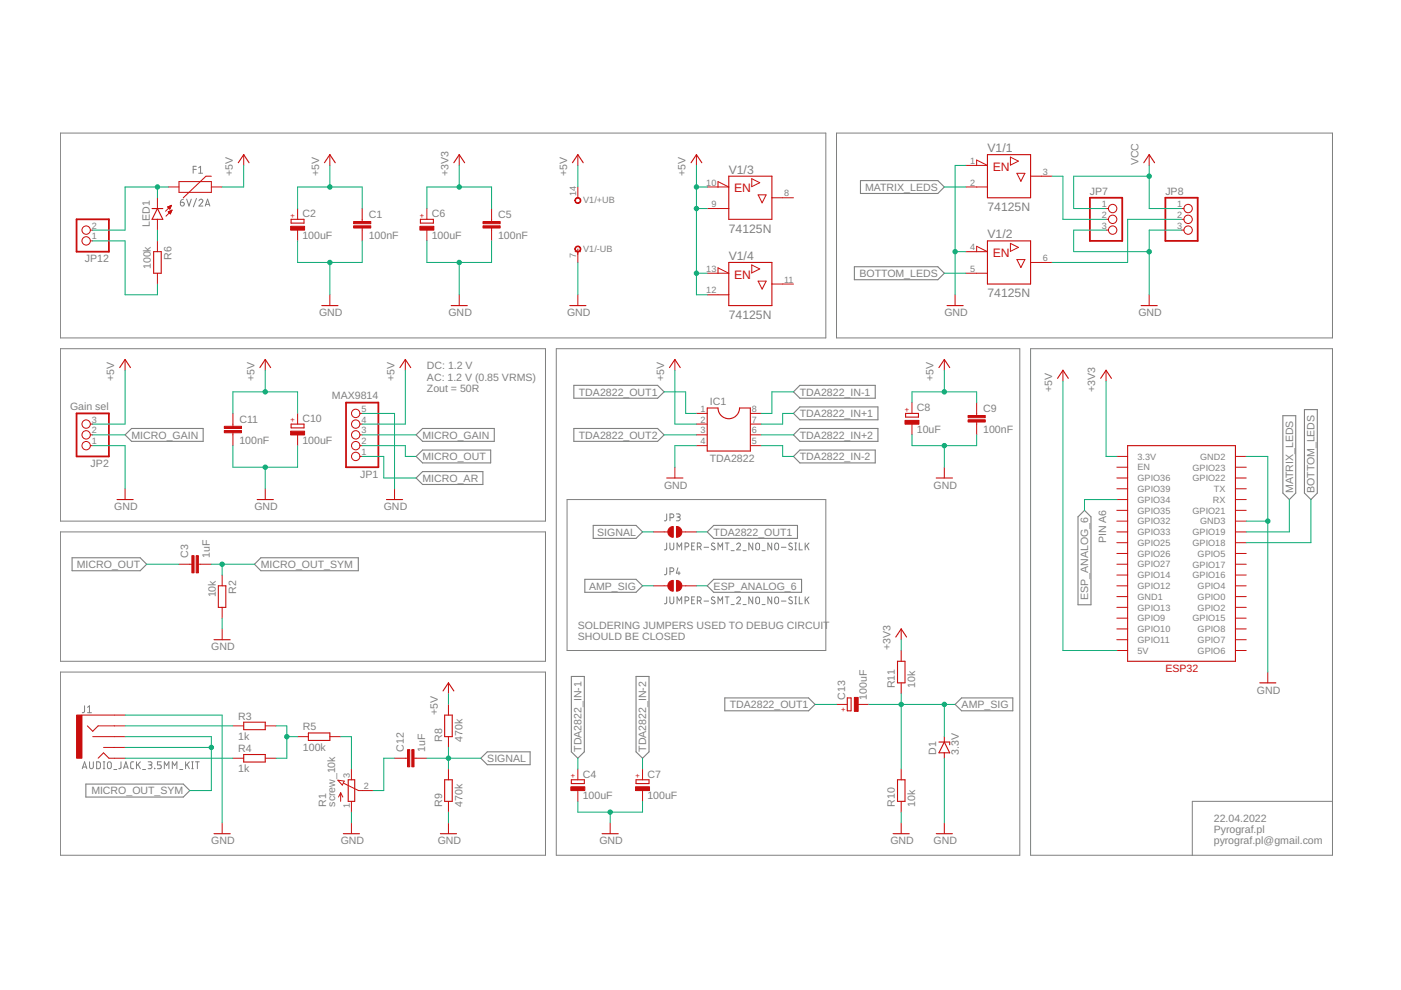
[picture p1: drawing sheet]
<svg xmlns="http://www.w3.org/2000/svg" width="297mm" height="210mm" viewBox="0 0 297 210" stroke-linecap="round" stroke-linejoin="round" font-family="sans-serif">
<g fill="none" stroke="#808080" stroke-width=".21">
<path d="M12.8 28.2h162.3v43.4h-162.3zM41 35.9h.6M41.6 35.3h-.6v1.4M42.1 35.6l.4-.3v1.4M42.1 36.7h.8M177.4 28.2h105.1v43.4h-105.1zM38.2 42.9h.5a.41 .41 0 0 1 .4 .4 .41 .41 0 0 1-.5 .4 .41 .41 0 0 1-.4-.4zM38.9 42.2l-.4 .2-.3 .5M39.6 42.2l.5 1.5 .5-1.5M41.7 42.1l-.7 1.8M42.2 42.6a.4 .4 0 0 1 .5-.3 .4 .4 0 0 1 .2 .6l-.7 .8h.8M43.5 43.7l.5-1.5 .5 1.5"/>
<path d="M43.6 43.3h.8M12.8 73.9h102.9v36.6h-102.9zM117.9 73.9h98.3v107.4h-98.3zM218.5 73.9h64v107.4h-64zM12.8 112.8h102.9v27.4h-102.9zM120.2 105.9h54.9v32h-54.9zM141.4 115.1l-.1 1.3-.4 .2M141.4 109l-.1 1.2-.4 .2M142 115.1v1.1a.41 .41 0 0 0 .4 .4 .41 .41 0 0 0 .5-.4v-1.1M142 109.8h.5a.4 .4 0 0 0 .4-.4 .4 .4 0 0 0-.4-.4h-.5v1.4M143.4 109h.6l.2 .2-.2 .4h-.4M143.6 116.6v-1.5l.4 .9 .5-.9v1.5"/>
<path d="M143.8 109.6a.4 .4 0 0 1 .4 .4 .4 .4 0 0 1-.4 .4h-.4M145.2 116h.4a.41 .41 0 0 0 .5-.5 .41 .41 0 0 0-.5-.4h-.4v1.5M146.6 115.8h.5M147.3 115.1h-.7v1.5h.7M147.8 116h.5a.41 .41 0 0 0 .4-.5 .41 .41 0 0 0-.4-.4h-.5v1.5M148.3 116l.4 .6M149.3 116h.9M151.5 115.3a.37 .37 0 0 0-.5-.1 .37 .37 0 0 0-.1 .5l.6 .4a.4 .4 0 0 1-.1 .5 .4 .4 0 0 1-.6-.2M152.2 116.6v-1.5l.5 .9 .5-.9v1.5M153.8 115.1h.8M154.2 115.1v1.5M155 116.8h.7"/>
<path d="M156.2 115.5a.4 .4 0 0 1 .6-.3 .4 .4 0 0 1 .1 .6l-.7 .8h.8M157.5 116.8h.7M159.6 115.1v1.5l-.8-1.5v1.5M160.3 115.3l.3-.2 .3 .2 .1 .9a.4 .4 0 0 1-.4 .4 .4 .4 0 0 1-.4-.4zM161.6 116.8h.6M163.6 115.1v1.5l-.8-1.5v1.5M164.4 115.3l.3-.2 .3 .2 .1 .9a.41 .41 0 0 1-.4 .4 .41 .41 0 0 1-.4-.4zM165.7 116h.9M167.9 115.3a.37 .37 0 0 0-.5-.1 .37 .37 0 0 0-.1 .5l.6 .3a.34 .34 0 0 1 .1 .5 .34 .34 0 0 1-.5 .1l-.3-.2M168.5 116.6h.4M168.5 115.1h.4M168.7 115.1v1.5"/>
<path d="M169.5 115.1v1.5h.6M170.7 115.1v1.5M171 115.7l.5 .9M171.5 115.1l-.8 .9M141.4 126.6l-.1 1.2-.4 .2M141.4 120.4l-.1 1.2-.4 .3M142 126.6v1a.41 .41 0 0 0 .4 .4 .41 .41 0 0 0 .5-.4v-1M142 121.2h.5a.4 .4 0 0 0 .4-.4 .4 .4 0 0 0-.4-.4h-.5v1.5M143.6 128v-1.4l.4 .8 .5-.8v1.4M143.7 120.4l-.3 1.1h.8M144 121.2v.7M145.2 127.4h.4a.41 .41 0 0 0 .5-.4 .41 .41 0 0 0-.5-.4h-.4v1.4"/>
<path d="M146.6 127.2h.5M147.3 126.6h-.7v1.4h.7M147.8 127.4h.5a.41 .41 0 0 0 .4-.4 .41 .41 0 0 0-.4-.4h-.5v1.4M148.3 127.4l.4 .6M149.3 127.4h.9M151.5 126.7l-.1-.1a.34 .34 0 0 0-.5 .1 .34 .34 0 0 0 .1 .5l.4 .2a.34 .34 0 0 1 .2 .5 .34 .34 0 0 1-.5 .1l-.3-.2M152.2 128v-1.4l.5 .8 .5-.8v1.4M153.8 126.6h.8M154.2 126.6v1.4M155 128.2h.7M156.2 126.9a.41 .41 0 0 1 .6-.3 .41 .41 0 0 1 .1 .6l-.7 .8h.8M157.5 128.2h.7"/>
<path d="M159.6 126.6v1.4l-.8-1.4v1.4M160.3 126.7l.3-.1 .3 .1 .1 .9a.4 .4 0 0 1-.4 .4 .4 .4 0 0 1-.4-.4zM161.6 128.2h.6M163.6 126.6v1.4l-.8-1.4v1.4M164.4 126.7l.3-.1 .3 .1 .1 .9a.41 .41 0 0 1-.4 .4 .41 .41 0 0 1-.4-.4zM165.7 127.4h.9M167.9 126.7l-.1-.1a.34 .34 0 0 0-.5 .1 .34 .34 0 0 0 .1 .5l.5 .2a.35 .35 0 0 1 .1 .5 .35 .35 0 0 1-.5 .1l-.3-.2M168.5 128h.4M168.5 126.6h.4M168.7 126.6v1.4M169.5 126.6v1.4h.6M170.7 126.6v1.4"/>
<path d="M171 127.1l.5 .9M171.5 126.6l-.8 .8M12.8 142.5h102.9v38.8h-102.9zM17.9 149.6v1.3l-.5 .2M18.6 150l.4-.4v1.5M18.6 151.1h.8M17.4 163l.5-1.5 .5 1.5M17.6 162.6h.7M19 161.5v1.1a.4 .4 0 0 0 .4 .4 .4 .4 0 0 0 .4-.4v-1.1M20.5 161.5h.5l.3 .3v.9l-.3 .3h-.5zM21.9 161.5h.3M21.9 163h.3"/>
<path d="M22.1 161.5v1.5M22.9 161.6l.3-.1 .3 .1 .1 1a.41 .41 0 0 1-.4 .4 .41 .41 0 0 1-.4-.4zM24.1 163.2h.7M25.7 161.5l-.1 1.3-.4 .2M26.2 163l.5-1.5 .5 1.5M26.3 162.6h.8M28.3 161.5h-.4l-.2 .3v1l.2 .2h.4M28.9 161.5v1.5M29.3 162.1l.5 .9M29.8 161.5l-.9 .9M30.2 163.2h.7M31.4 161.5h.6l.2 .3-.2 .3-.4 .1"/>
<path d="M31.8 162.2a.4 .4 0 0 1 .4 .4 .4 .4 0 0 1-.4 .4h-.4M32.7 162.9l.1 .1zM34.2 161.5h-.8v.7h.5a.41 .41 0 0 1 .3 .4 .41 .41 0 0 1-.3 .4h-.5M34.8 163v-1.5l.5 .8 .5-.8v1.5M36.5 163v-1.5l.5 .8 .5-.8v1.5M38.1 163.2h.7M39.3 161.5v1.5M39.7 162.1l.5 .9M40.2 161.5l-.9 .9M40.6 161.5h.4M40.6 163h.4M40.8 161.5v1.5"/>
<path d="M41.4 161.5h.8M41.8 161.5v1.5M282.5 169.9h-29.7v11.4"/>
</g>
<g fill="none" stroke="#808080" stroke-width=".23">
<path d="M182.4 38.3h16.4l1.4 1.3-1.4 1.4h-16.4zM181.1 56.6h17.7l1.4 1.3-1.4 1.4h-17.7zM26.5 92.2l1.4-1.4h15.2v2.8h-15.2zM88.2 92.2l1.4-1.4h15.2v2.8h-15.2zM88.2 96.8l1.4-1.4h14.4v2.7h-14.4zM121.7 90.8h17.7l1.4 1.4-1.4 1.4h-17.7zM121.7 81.7h17.7l1.4 1.4-1.4 1.3h-17.7zM168.2 96.8l1.4-1.4h16v2.7h-16zM169.6 90.8h16.5v2.8h-16.5l-1.4-1.4zM169.6 81.7h16v2.7h-16l-1.4-1.3zM169.6 86.3h16.5v2.7h-16.5l-1.4-1.3zM272 88.1h2.7v16.4l-1.3 1.4-1.4-1.4z"/>
<path d="M276.6 86.8h2.7v17.7l-1.4 1.4-1.3-1.4zM15.3 118.3h14.4l1.4 1.3-1.4 1.4h-14.4zM55.3 118.3h20.7v2.7h-20.7l-1.3-1.4zM88.2 101.3l1.4-1.3h12.8v2.7h-12.8zM125.8 111.4h9.1l1.3 1.4-1.3 1.4h-9.1zM149.9 112.8l1.4-1.4h17.8v2.8h-17.8zM229.9 108.2l1.4 1.4v18.6h-2.7v-18.6zM124 122.8h10.9l1.3 1.4-1.3 1.4h-10.9zM149.9 124.2l1.4-1.4h18.6v2.8h-18.6zM121.1 143.4h2.8v16l-1.4 1.4-1.4-1.4zM134.9 143.4h2.7v16l-1.4 1.4-1.3-1.4zM153.7 148h17.7l1.4 1.4-1.4 1.3h-17.7z"/>
<path d="M202.5 149.4l1.4-1.4h10.8v2.7h-10.8zM18.2 166.2h20.7l1.3 1.4-1.3 1.4h-20.7zM101.9 160.8l1.4-1.4h9.1v2.7h-9.1z"/>
</g>
<g fill="none" stroke="#c90d0c" stroke-width=".21">
<path d="M35.7 39.6h2.3M38 38.5h6.8v2.3h-6.8zM44.8 37.4h-1.1l-4.8 4.5M44.8 39.6h2.3M51.7 32.8v2.3M69.9 32.8v2.3M97.4 32.8v2.3M122.5 32.8v2.3M122.5 39.6v2.3M147.7 32.8v2.3M149.9 39.6h4.6l-2.3-1.1v1.1M159.4 37.9l1.7 .8-1.7 .9z"/>
<path d="M204.8 35.1h4.6l-2.3-1.2v1.2M204.8 39.6h4.6M214.2 33.3l1.7 .9-1.7 .8zM215.6 36.7h1.7l-.8 1.7zM218.5 37.4h4.6M243.6 32.8v2.3M19.2 48.8h.5M19.2 51.1h.5M33.4 41.9v2.3M33.4 46.5v2.3M33.4 51.1v2.3M33.4 57.9v2.3"/>
<path d="M35.5 43.9l.8-.4-.3 .8zM35.6 43.9h.6M35.7 44.9l.8-.3-.4 .8zM35.7 43.8h.5M35.7 44h.4M35.7 45h.6M35.7 44.9h.6M35.8 44.1h.3M35.8 45.1h.4M35.9 44.2h.1M35.9 43.7h.4M35.9 45.2h.3"/>
<path d="M36 44.8h.4M36 45.3h.2M36.2 43.6h.1M36.2 44.7h.2M36.3 43.5l-1.2 1.3M36.5 44.6l-1.3 1.2M63.1 44.2v2.3M63.1 48.8v2.3M76.8 44.2v2.8M76.8 48.3v2.8M90.5 44.2v2.3M90.5 48.8v2.3"/>
<path d="M104.2 44.2v2.8M104.2 48.3v2.8M121.9 53.4h1.2M122.5 52.8v2.8M149.9 57.9h4.6l-2.3-1.1v1.1M149.9 44.2h4.6M159.4 56.2l1.7 .8-1.7 .9zM160.7 41.3h1.7l-.8 1.7zM160.7 59.6h1.7l-.8 1.7zM163.7 41.9h4.5M204.8 53.4h4.6l-2.3-1.2v1.2M204.8 57.9h4.6"/>
<path d="M214.2 51.6l1.7 .9-1.7 .8zM215.6 55h1.7l-.8 1.7zM218.5 55.6h4.6M234.5 44.2h.5M234.5 46.5h.5M234.5 48.8h.5M250.5 44.2h.5M250.5 46.5h.5M250.5 48.8h.5M26.5 76.2v2.3M56.2 76.2v2.3M69.9 62.5v2.3"/>
<path d="M85.9 76.2v2.3M97.4 62.5v2.3M122.5 62.5v2.3M143.1 76.2v2.3M149.9 62.5h4.6M163.7 60.2h4.5M200.2 76.2v2.3M202.5 62.5v2.3M225.4 78.5v2.3M234.5 78.5v2.3M243.6 62.5v2.3M19.2 94.5h.5"/>
<path d="M19.2 92.2h.5M19.2 89.9h.5M49.4 87.7v2.7M49.4 91.8v2.7M63.1 87.7v2.2M63.1 92.2v2.3M76.3 96.8h.5M76.3 94.5h.5M76.3 92.2h.5M76.3 89.9h.5M76.3 87.7h.5M143.1 99.1v2.2"/>
<path d="M147.7 94.5h2.2M147.7 92.2h2.2M147.7 89.9h2.2M147.7 87.7h2.2M159.1 94.5h2.3M159.1 92.2h2.3M159.1 89.9h2.3M159.1 87.7h2.3M193.4 85.4v2.3M193.4 89.9v2.3M200.2 99.1v2.2M207.1 85.4v2.7"/>
<path d="M207.1 89.5v2.7M236.8 99.1h2.3M236.8 96.8h2.3M261.9 99.1h2.3M261.9 96.8h2.3M26.5 103.6v2.3M38 119.6h2.7M42.1 119.6h2.7M56.2 103.6v2.3M83.7 103.6v2.3M138.5 112.8h3.1M144.6 112.8h3.1"/>
<path d="M236.8 119.6h2.3M236.8 117.3h2.3M236.8 115.1h2.3M236.8 112.8h2.3M236.8 110.5h2.3M236.8 108.2h2.3M236.8 105.9h2.3M236.8 103.6h2.3M236.8 101.3h2.3M261.9 119.6h2.3M261.9 117.3h2.3M261.9 115.1h2.3"/>
<path d="M261.9 112.8h2.3M261.9 110.5h2.3M261.9 108.2h2.3M261.9 105.9h2.3M261.9 103.6h2.3M261.9 101.3h2.3M47.1 121.9v2.3M47.1 128.8v2.3M47.1 133.3v2.3M138.5 124.2h3.1M144.6 124.2h3.1M191.1 133.3v2.3"/>
<path d="M191.1 137.9v2.3M236.8 137.9h2.3M236.8 135.6h2.3M236.8 133.3h2.3M236.8 131.1h2.3M236.8 128.8h2.3M236.8 126.5h2.3M236.8 124.2h2.3M236.8 121.9h2.3M261.9 137.9h2.3M261.9 135.6h2.3M261.9 133.3h2.3"/>
<path d="M261.9 131.1h2.3M261.9 128.8h2.3M261.9 126.5h2.3M261.9 124.2h2.3M261.9 121.9h2.3M17.4 151.6h9.1M18.5 153.9l1.2 1.1 1.1-1.1h5.7M19.7 156.2h6.8M21.9 158.5h4.6M49.4 153.9h2.3M56.2 153.9h2.3M63.1 156.2h2.3"/>
<path d="M69.9 156.2h2.3M95.1 144.8v2.3M95.1 149.4v2.2M95.1 156.2v2.3M177.4 149.4h2.2M181.9 149.4h2.3M191.1 144.8v2.3M268.8 142.5v2.3M20.8 160.8l1.1-1.2 1.2 1.2h3.4M47.1 174.5v2.3M49.4 160.8h2.3M56.2 160.8h2.3"/>
<path d="M71.6 165.4l1.4 .2-.4 .9zM72.2 168.1v1.8M72.2 168.1l-.4 .9M72.2 168.1l.5 .9M72.8 166.1l3.2 1.5h3.1M74.5 163v2.3M74.5 169.9v2.3M74.5 174.5v2.3M83.7 160.8h2.7M87.8 160.8h2.7M95.1 163v2.3M95.1 169.9v2.3"/>
<path d="M95.1 174.5v2.3M122.5 163v2.3M122.5 167.6v2.3M129.4 174.5v2.3M136.2 163v2.3M136.2 167.6v2.3M191.1 163v2.3M191.1 169.9v2.3M191.1 174.5v2.3M200.2 174.5v2.3"/>
<circle cx="18.3" cy="48.8" r=".89"/>
<circle cx="18.3" cy="51.1" r=".89"/>
<circle cx="235.9" cy="44.2" r=".89"/>
<circle cx="235.9" cy="46.5" r=".89"/>
<circle cx="235.9" cy="48.8" r=".89"/>
<circle cx="251.9" cy="48.8" r=".89"/>
<circle cx="251.9" cy="44.2" r=".89"/>
<circle cx="251.9" cy="46.5" r=".89"/>
<circle cx="18.3" cy="89.9" r=".89"/>
<circle cx="18.3" cy="94.5" r=".89"/>
<circle cx="18.3" cy="92.2" r=".89"/>
<circle cx="75.4" cy="96.8" r=".89"/>
<circle cx="75.4" cy="92.2" r=".89"/>
<circle cx="75.4" cy="94.5" r=".89"/>
<circle cx="75.4" cy="87.7" r=".89"/>
<circle cx="75.4" cy="89.9" r=".89"/>
</g>
<g fill="none" stroke="#c90d0c" stroke-width=".23">
<path d="M50.5 34.5l1.2-1.7 1.1 1.7M68.8 34.5l1.1-1.7 1.2 1.7M96.2 34.5l1.2-1.7 1.1 1.7M121.4 34.5l1.1-1.7 1.2 1.7M146.5 34.5l1.2-1.7 1.1 1.7M154.5 37.4h9.2v9.1h-9.2zM209.4 32.8h9.1v9.1h-9.1zM242.5 34.5l1.1-1.7 1.2 1.7M32.2 44.2h2.3M32.6 53.4h1.6v4.5h-1.6zM33.4 44.2l1.1 2.3h-2.3zM61.7 46.5h2.8v.8h-2.8z"/>
<path d="M89.1 46.5h2.8v.8h-2.8zM154.5 55.6h9.2v9.2h-9.2zM209.4 51.1h9.1v9.1h-9.1zM25.4 77.9l1.1-1.7 1.2 1.7M55.1 77.9l1.1-1.7 1.2 1.7M68.2 64.8h3.4M84.8 77.9l1.1-1.7 1.2 1.7M95.7 64.8h3.4M120.8 64.8h3.4M141.9 77.9l1.2-1.7 1.1 1.7M199.1 77.9l1.1-1.7 1.2 1.7M200.8 64.8h3.4"/>
<path d="M241.9 64.8h3.5M61.7 89.9h2.8v.8h-2.8zM149.9 86.5h2.3a2.29 2.29 0 0 0 2.3 2.3 2.29 2.29 0 0 0 2.3-2.3h2.3v9.1h-9.2zM192 87.7h2.7v.7h-2.7zM224.2 80.2l1.2-1.7 1.1 1.7M233.4 80.2l1.1-1.7 1.1 1.7M239.1 94.5h22.8v45.7h-22.8zM24.8 105.9h3.4M54.5 105.9h3.5M81.9 105.9h3.5M141.4 101.3h3.4M198.5 101.3h3.4"/>
<path d="M45.4 135.6h3.4M46.3 124.2h1.6v4.6h-1.6zM189.9 135.1l1.2-1.8 1.1 1.8M51.7 153.1h4.5v1.6h-4.5zM51.7 160h4.5v1.6h-4.5zM65.4 155.4h4.5v1.6h-4.5zM93.9 146.5l1.2-1.7 1.1 1.7M94.3 151.6h1.6v4.6h-1.6zM179.6 148h.8v2.7h-.8zM190.3 140.2h1.6v4.6h-1.6zM199.1 157.3h2.3v.6M200.2 157.3l1.2 2.3h-2.3z"/>
<path d="M200.2 156.2v1.1M200.2 159.6v1.2M267.1 144.8h3.4M45.4 176.8h3.4M72.8 176.8h3.4M73.8 165.3h1.4v4.6h-1.4zM93.4 176.8h3.4M94.3 165.3h1.6v4.6h-1.6zM121.1 165.3h2.8v.8h-2.8zM127.7 176.8h3.4M134.9 165.3h2.7v.8h-2.7zM189.4 176.8h3.4"/>
<path d="M190.3 165.3h1.6v4.6h-1.6zM198.5 176.8h3.4"/>
</g>
<g fill="#c90d0c" stroke="#c90d0c" stroke-width=".21">
<path d="M75 47.9h3.6v.4h-3.6z"/>
<path d="M75 47h3.6v.4h-3.6z"/>
<path d="M61.6 48h3v.8h-3z"/>
<path d="M41.6 117.8h.5v3.7h-.5z"/>
<path d="M40.7 117.8h.4v3.7h-.4z"/>
<path d="M102.4 47.9h3.6v.4h-3.6z"/>
<path d="M102.4 47h3.6v.4h-3.6z"/>
<path d="M89 48h3v.8h-3z"/>
<path d="M16.2 151.6h1.2v9.2h-1.2z"/>
<path d="M121 166.8h3v.8h-3z"/>
<path d="M134.7 166.8h3v.8h-3z"/>
<path d="M191.9 89.1h2.9v.8h-2.9z"/>
<path d="M205.3 89h3.6v.5h-3.6z"/>
<path d="M205.3 88.1h3.6v.5h-3.6z"/>
<path d="M61.6 91.4h3v.8h-3z"/>
<path d="M47.6 91.3h3.6v.5h-3.6z"/>
<path d="M47.6 90.4h3.6v.4h-3.6z"/>
<path d="M87.3 158.9h.5v3.7h-.5z"/>
<path d="M86.4 158.9h.5v3.7h-.5z"/>
<path d="M181.1 147.9h.8v2.9h-.8z"/>
</g>
<g fill="#c90d0c" stroke="#c90d0c" stroke-width=".21">
<path d="M122 42.1a.64 .64 0 0 1 1.1 .1 .64 .64 0 0 1-.4 .9 .64 .64 0 0 1-.8-.6h.1a.5 .5 0 0 1 .7-.5 .5 .5 0 0 1 .2 .8 .5 .5 0 0 1-.9-.1l-.1-.2z" fill-rule="evenodd"/>
<path d="M122 52.4a.64 .64 0 0 1 1.1 .1 .64 .64 0 0 1-.4 .9 .64 .64 0 0 1-.8-.6h.1a.5 .5 0 0 1 .7-.5 .5 .5 0 0 1 .2 .8 .5 .5 0 0 1-.9-.1l-.1-.2z" fill-rule="evenodd"/>
<path d="M143.4 111.6a1.14 1.14 0 0 1 1.2 1.2 1.14 1.14 0 0 1-1.2 1.1z" fill-rule="evenodd"/>
<path d="M141.9 112l.4-.3 .4-.1v2.3a1.14 1.14 0 0 1-1-.6 1.14 1.14 0 0 1 .2-1.3z" fill-rule="evenodd"/>
<path d="M143.4 123.1a1.14 1.14 0 0 1 1.2 1.1 1.14 1.14 0 0 1-1.2 1.1z" fill-rule="evenodd"/>
<path d="M141.9 123.4l.4-.3h.4v2.2a1.14 1.14 0 0 1-1-.6 1.14 1.14 0 0 1 .2-1.3z" fill-rule="evenodd"/>
</g>
<path d="M16.2 46.5h6.9v6.9h-6.9zM231.1 41.9h6.8v9.2h-6.8zM247.1 41.9h6.8v9.2h-6.8zM16.2 87.7h6.9v9.1h-6.9zM73.4 85.4h6.8v13.7h-6.8z" fill="none" stroke="#c90d0c" stroke-width=".38"/>
<g fill="none" stroke="#0dab76" stroke-width=".21">
<path d="M33.4 39.6v2.3M35.7 39.6h-9.2v9.2h-6.8M51.7 35.1v4.5h-4.6M69.9 35.1v4.5M97.4 35.1v4.5M122.5 35.1v4.5M147.7 39.6h2.2M147.7 35.1v27.4h2.2M200.2 39.6h4.6M204.8 35.1h-2.3v27.4M223.1 37.4h2.3v9.1h9.1M243.6 37.4h-16v6.8h6.9"/>
<path d="M243.6 35.1v9.1h6.9M19.7 51.1h6.8v11.4h6.9v-2.3M33.4 48.8v2.3M63.1 44.2v-4.6h13.7v4.6M63.1 51.1v4.5h13.7v-4.5M69.9 55.6v6.9M90.5 51.1v4.5h13.7v-4.5M90.5 44.2v-4.6h13.7v4.6M97.4 55.6v6.9M122.5 55.6v6.9M147.7 44.2h2.2M147.7 57.9h2.2"/>
<path d="M200.2 57.9h4.6M202.5 53.4h2.3M234.5 48.8h-6.9v4.6h16M250.5 48.8h-6.9v13.7M250.5 46.5h-11.4v9.1h-16M26.5 78.5v11.4h-6.8M56.2 78.5v4.6M85.9 78.5v11.4h-9.1M143.1 78.5v11.4h4.6M200.2 78.5v4.6M19.7 94.5h6.8v9.1M19.7 92.2h6.8"/>
<path d="M49.4 87.7v-4.6h13.7v4.6M49.4 94.5v4.6h13.7v-4.6M56.2 99.1v4.5M76.8 96.8h4.6v4.5h6.8M76.8 94.5h9.1v2.3h2.3M76.8 87.7h6.9v15.9M76.8 92.2h11.4M140.8 83.1h4.6v4.6h2.3M140.8 92.2h6.9M147.7 94.5h-4.6v4.6M161.4 94.5h4.5v2.3h2.3M161.4 92.2h6.8"/>
<path d="M168.2 83.1h-4.5v4.6h-2.3M168.2 87.7h-2.3v2.2h-4.5M193.4 92.2v2.3h13.7v-2.3M193.4 85.4v-2.3h13.7v2.3M200.2 94.5v4.6M225.4 80.8v57.1h11.4M234.5 80.8v16h2.3M264.2 96.8h4.6v45.7M31.1 119.6h6.9M44.8 119.6h9.2M47.1 119.6v2.3M136.2 112.8h2.3"/>
<path d="M147.7 112.8h2.2M236.8 105.9h-6.9v2.3M264.2 110.5h4.6M273.4 105.9v6.9h-9.2M277.9 105.9v9.2h-13.7M47.1 131.1v2.2M136.2 124.2h2.3M147.7 124.2h2.2M191.1 135.6v2.3M26.5 151.6h20.6v22.9M26.5 153.9h22.9M26.5 156.2h18.3v11.4h-4.6"/>
<path d="M26.5 158.5h18.3M58.5 153.9h2.3v6.9h-2.3M60.8 156.2h2.3M72.2 156.2h2.3v6.8M95.1 147.1v2.3M95.1 158.5v4.5M172.8 149.4h4.6M184.2 149.4h18.3M191.1 147.1v15.9M200.2 149.4v6.8M26.5 160.8h22.9M74.5 172.2v2.3"/>
<path d="M83.7 160.8h-2.3v6.8h-2.3M90.5 160.8h11.4M95.1 172.2v2.3M122.5 160.8v2.2M122.5 169.9v2.3h13.7v-2.3M129.4 172.2v2.3M136.2 160.8v2.2M191.1 172.2v2.3M200.2 160.8v13.7"/>
</g>
<g fill="#0dab76" stroke="#0dab76" stroke-width=".21">
<circle cx="243.6" cy="53.4" r=".47"/>
<circle cx="69.9" cy="55.6" r=".47"/>
<circle cx="268.8" cy="110.5" r=".47"/>
<circle cx="97.4" cy="55.6" r=".47"/>
<circle cx="202.5" cy="53.4" r=".47"/>
<circle cx="129.4" cy="172.2" r=".47"/>
<circle cx="200.2" cy="94.5" r=".47"/>
<circle cx="56.2" cy="99.1" r=".47"/>
<circle cx="97.4" cy="39.6" r=".47"/>
<circle cx="69.9" cy="39.6" r=".47"/>
<circle cx="147.7" cy="39.6" r=".47"/>
<circle cx="147.7" cy="44.2" r=".47"/>
<circle cx="147.7" cy="57.9" r=".47"/>
<circle cx="200.2" cy="83.1" r=".47"/>
<circle cx="56.2" cy="83.1" r=".47"/>
<circle cx="243.6" cy="37.4" r=".47"/>
<circle cx="60.8" cy="156.2" r=".47"/>
<circle cx="47.1" cy="119.6" r=".47"/>
<circle cx="44.8" cy="158.5" r=".47"/>
<circle cx="33.4" cy="39.6" r=".47"/>
<circle cx="200.2" cy="149.4" r=".47"/>
<circle cx="191.1" cy="149.4" r=".47"/>
<circle cx="95.1" cy="160.8" r=".47"/>
</g>
<g font-size="2.6" fill="#808080">
<text x="209.4" y="32.2">V1/1</text>
<text x="154.5" y="36.8">V1/3</text>
<text x="209.4" y="44.8">74125N</text>
<text x="154.5" y="49.4">74125N</text>
<text x="209.4" y="50.5">V1/2</text>
<text x="154.5" y="55.1">V1/4</text>
<text x="209.4" y="63.1">74125N</text>
<text x="154.5" y="67.6">74125N</text>
</g>
<g font-size="2.6" fill="#c90d0c">
<text x="155.7" y="40.8">EN</text>
<text x="210.5" y="36.2">EN</text>
<text x="155.7" y="59.1">EN</text>
<text x="210.5" y="54.5">EN</text>
</g>
<g font-size="2.2" fill="#808080">
<text x="241.4" y="35.1" transform="rotate(-90 241.4 35.1)">VCC</text>
<text x="49.4" y="37.4" transform="rotate(-90 49.4 37.4)">+5V</text>
<text x="67.7" y="37.4" transform="rotate(-90 67.7 37.4)">+5V</text>
<text x="95.1" y="37.4" transform="rotate(-90 95.1 37.4)">+3V3</text>
<text x="120.2" y="37.4" transform="rotate(-90 120.2 37.4)">+5V</text>
<text x="145.4" y="37.4" transform="rotate(-90 145.4 37.4)">+5V</text>
<text x="183.4" y="40.5">MATRIX_LEDS</text>
<text x="231.1" y="41.4">JP7</text>
<text x="247.1" y="41.4">JP8</text>
<text x="64.1" y="46.1">C2</text>
<text x="78.2" y="46.2">C1</text>
<text x="91.5" y="46.1">C6</text>
<text x="105.6" y="46.2">C5</text>
<text x="31.8" y="48" transform="rotate(-90 31.8 48)">LED1</text>
<text x="64.1" y="50.6">100uF</text>
<text x="78.2" y="50.7">100nF</text>
<text x="91.5" y="50.6">100uF</text>
<text x="105.6" y="50.7">100nF</text>
<text x="18" y="55.5">JP12</text>
<text x="32" y="57.1" transform="rotate(-90 32 57.1)">100k</text>
<text x="36.3" y="55.1" transform="rotate(-90 36.3 55.1)">R6</text>
<text x="182.2" y="58.7">BOTTOM_LEDS</text>
<text x="67.7" y="67.1">GND</text>
<text x="95.1" y="67.1">GND</text>
<text x="120.2" y="67.1">GND</text>
<text x="200.2" y="67.1">GND</text>
<text x="241.4" y="67.1">GND</text>
<text x="24.2" y="80.8" transform="rotate(-90 24.2 80.8)">+5V</text>
<text x="53.9" y="80.8" transform="rotate(-90 53.9 80.8)">+5V</text>
<text x="83.7" y="80.8" transform="rotate(-90 83.7 80.8)">+5V</text>
<text x="90.5" y="78.3">DC: 1.2 V</text>
<text x="90.5" y="80.7">AC: 1.2 V (0.85 VRMS)</text>
<text x="90.5" y="83.1">Zout = 50R</text>
<text x="122.7" y="83.9">TDA2822_OUT1</text>
<text x="140.8" y="80.8" transform="rotate(-90 140.8 80.8)">+5V</text>
<text x="169.6" y="83.9">TDA2822_IN-1</text>
<text x="197.9" y="80.8" transform="rotate(-90 197.9 80.8)">+5V</text>
<text x="223.1" y="83.1" transform="rotate(-90 223.1 83.1)">+5V</text>
<text x="232.2" y="83.1" transform="rotate(-90 232.2 83.1)">+3V3</text>
<text x="14.9" y="87">Gain sel</text>
<text x="50.7" y="89.6">C11</text>
<text x="64.1" y="89.5">C10</text>
<text x="70.4" y="84.7">MAX9814</text>
<text x="150.5" y="85.9">IC1</text>
<text x="169.6" y="88.4">TDA2822_IN+1</text>
<text x="194.4" y="87.2">C8</text>
<text x="208.4" y="87.3">C9</text>
<text x="27.9" y="93">MICRO_GAIN</text>
<text x="50.7" y="94.2">100nF</text>
<text x="64.1" y="94.1">100uF</text>
<text x="89.6" y="93">MICRO_GAIN</text>
<text x="122.7" y="93">TDA2822_OUT2</text>
<text x="169.6" y="93">TDA2822_IN+2</text>
<text x="194.4" y="91.8">10uF</text>
<text x="208.4" y="91.9">100nF</text>
<text x="19.2" y="99">JP2</text>
<text x="76.4" y="101.2">JP1</text>
<text x="89.6" y="97.6">MICRO_OUT</text>
<text x="150.5" y="97.9">TDA2822</text>
<text x="169.6" y="97.6">TDA2822_IN-2</text>
<text x="89.6" y="102.2">MICRO_AR</text>
<text x="140.8" y="103.6">GND</text>
<text x="197.9" y="103.6">GND</text>
<text x="274.2" y="104.6" transform="rotate(-90 274.2 104.6)">MATRIX_LEDS</text>
<text x="278.7" y="104.6" transform="rotate(-90 278.7 104.6)">BOTTOM_LEDS</text>
<text x="24.2" y="108.2">GND</text>
<text x="53.9" y="108.2">GND</text>
<text x="81.4" y="108.2">GND</text>
<text x="126.6" y="113.6">SIGNAL</text>
<text x="151.3" y="113.6">TDA2822_OUT1</text>
<text x="39.9" y="118.3" transform="rotate(-90 39.9 118.3)">C3</text>
<text x="44.5" y="118.3" transform="rotate(-90 44.5 118.3)">1uF</text>
<text x="234.5" y="115.1" transform="rotate(-90 234.5 115.1)">PIN A6</text>
<text x="16.3" y="120.4">MICRO_OUT</text>
<text x="50" y="125.9" transform="rotate(-90 50 125.9)">R2</text>
<text x="55.3" y="120.4">MICRO_OUT_SYM</text>
<text x="124.9" y="125">AMP_SIG</text>
<text x="151.3" y="125">ESP_ANALOG_6</text>
<text x="45.7" y="126.7" transform="rotate(-90 45.7 126.7)">10k</text>
<text x="230.7" y="127.2" transform="rotate(-90 230.7 127.2)">ESP_ANALOG_6</text>
<text x="44.8" y="137.9">GND</text>
<text x="122.5" y="133.3">SOLDERING JUMPERS USED TO DEBUG CIRCUIT</text>
<text x="122.5" y="135.6">SHOULD BE CLOSED</text>
<text x="188.8" y="137.9" transform="rotate(-90 188.8 137.9)">+3V3</text>
<text x="179.2" y="148.3" transform="rotate(-90 179.2 148.3)">C13</text>
<text x="183.8" y="148.3" transform="rotate(-90 183.8 148.3)">100uF</text>
<text x="189.7" y="145.9" transform="rotate(-90 189.7 145.9)">R11</text>
<text x="194.1" y="145.9" transform="rotate(-90 194.1 145.9)">10k</text>
<text x="266.5" y="147.1">GND</text>
<text x="50.5" y="152.6">R3</text>
<text x="64.2" y="154.8">R5</text>
<text x="92.8" y="151.6" transform="rotate(-90 92.8 151.6)">+5V</text>
<text x="154.7" y="150.2">TDA2822_OUT1</text>
<text x="203.9" y="150.1">AMP_SIG</text>
<text x="50.5" y="156.9">1k</text>
<text x="50.5" y="159.4">R4</text>
<text x="64.2" y="159.2">100k</text>
<text x="85.6" y="159.4" transform="rotate(-90 85.6 159.4)">C12</text>
<text x="90.2" y="159.4" transform="rotate(-90 90.2 159.4)">1uF</text>
<text x="93.7" y="157.3" transform="rotate(-90 93.7 157.3)">R8</text>
<text x="98.1" y="157.3" transform="rotate(-90 98.1 157.3)">470k</text>
<text x="103.3" y="161.6">SIGNAL</text>
<text x="123.3" y="159.4" transform="rotate(-90 123.3 159.4)">TDA2822_IN-1</text>
<text x="137" y="159.4" transform="rotate(-90 137 159.4)">TDA2822_IN-2</text>
<text x="198.5" y="160.1" transform="rotate(-90 198.5 160.1)">D1</text>
<text x="203.3" y="160.1" transform="rotate(-90 203.3 160.1)">3.3V</text>
<text x="50.5" y="163.7">1k</text>
<text x="123.5" y="164.9">C4</text>
<text x="137.3" y="164.9">C7</text>
<text x="19.4" y="168.4">MICRO_OUT_SYM</text>
<text x="69.1" y="171.1" transform="rotate(-90 69.1 171.1)">R1</text>
<text x="71.1" y="171.1" transform="rotate(-90 71.1 171.1)">screw_10k</text>
<text x="93.7" y="171.1" transform="rotate(-90 93.7 171.1)">R9</text>
<text x="98.1" y="171.1" transform="rotate(-90 98.1 171.1)">470k</text>
<text x="123.5" y="169.5">100uF</text>
<text x="137.3" y="169.5">100uF</text>
<text x="189.7" y="171.1" transform="rotate(-90 189.7 171.1)">R10</text>
<text x="194.1" y="171.1" transform="rotate(-90 194.1 171.1)">10k</text>
<text x="44.8" y="179">GND</text>
<text x="72.2" y="179">GND</text>
<text x="92.8" y="179">GND</text>
<text x="127.1" y="179">GND</text>
<text x="188.8" y="179">GND</text>
<text x="197.9" y="179">GND</text>
<text x="257.4" y="174.3">22.04.2022</text>
<text x="257.4" y="176.7">Pyrograf.pl</text>
<text x="257.4" y="179">pyrograf.pl@gmail.com</text>
</g>
<text font-size="2.2" fill="#c90d0c" x="247.1" y="142.5">ESP32</text>
<g font-size="1.9" fill="#808080">
<text x="205.7" y="34.8">1</text>
<text x="122.2" y="41.6" transform="rotate(-90 122.2 41.6)">14</text>
<text x="149.7" y="39.3">10</text>
<text x="166.3" y="41.6">8</text>
<text x="205.7" y="39.3">2</text>
<text x="221.1" y="37">3</text>
<text x="123.7" y="43.1">V1/+UB</text>
<text x="150.8" y="43.9">9</text>
<text x="233.6" y="43.9">1</text>
<text x="233.6" y="46.2">2</text>
<text x="249.6" y="43.9">1</text>
<text x="249.6" y="46.2">2</text>
<text x="19.5" y="50.8">1</text>
<text x="19.5" y="48.5">2</text>
<text x="123.7" y="53.4">V1/-UB</text>
<text x="205.7" y="53">4</text>
<text x="233.6" y="48.5">3</text>
<text x="249.6" y="48.5">3</text>
<text x="122.2" y="54.8" transform="rotate(-90 122.2 54.8)">7</text>
<text x="149.7" y="57.6">13</text>
<text x="166.3" y="59.9">11</text>
<text x="205.7" y="57.6">5</text>
<text x="221.1" y="55.3">6</text>
<text x="149.7" y="62.2">12</text>
<text x="19.5" y="89.6">3</text>
<text x="76.6" y="89.6">4</text>
<text x="76.6" y="87.3">5</text>
<text x="148.5" y="87.3">1</text>
<text x="148.5" y="89.6">2</text>
<text x="159.4" y="89.6">7</text>
<text x="159.4" y="87.3">8</text>
<text x="19.5" y="94.2">1</text>
<text x="19.5" y="91.9">2</text>
<text x="76.6" y="94.2">2</text>
<text x="76.6" y="91.9">3</text>
<text x="148.5" y="91.9">3</text>
<text x="148.5" y="94.2">4</text>
<text x="159.4" y="94.2">5</text>
<text x="159.4" y="91.9">6</text>
<text x="76.6" y="96.5">1</text>
<text x="241.2" y="99.8">EN</text>
<text x="241.2" y="97.5">3.3V</text>
<text x="252.8" y="99.8">GPIO23</text>
<text x="254.5" y="97.5">GND2</text>
<text x="241.2" y="106.6">GPIO34</text>
<text x="241.2" y="104.3">GPIO39</text>
<text x="241.2" y="102">GPIO36</text>
<text x="252.8" y="102">GPIO22</text>
<text x="257.1" y="106.6">RX</text>
<text x="257.3" y="104.3">TX</text>
<text x="241.2" y="113.5">GPIO33</text>
<text x="241.2" y="111.2">GPIO32</text>
<text x="241.2" y="108.9">GPIO35</text>
<text x="252.8" y="113.5">GPIO19</text>
<text x="252.8" y="108.9">GPIO21</text>
<text x="254.5" y="111.2">GND3</text>
<text x="241.2" y="118">GPIO26</text>
<text x="241.2" y="115.7">GPIO25</text>
<text x="252.8" y="115.8">GPIO18</text>
<text x="253.9" y="118">GPIO5</text>
<text x="241.2" y="124.9">GPIO12</text>
<text x="241.2" y="122.6">GPIO14</text>
<text x="241.2" y="120.3">GPIO27</text>
<text x="252.8" y="122.6">GPIO16</text>
<text x="252.8" y="120.3">GPIO17</text>
<text x="253.9" y="124.9">GPIO4</text>
<text x="241.2" y="131.7">GPIO9</text>
<text x="241.2" y="129.5">GPIO13</text>
<text x="241.2" y="127.2">GND1</text>
<text x="252.8" y="131.8">GPIO15</text>
<text x="253.9" y="129.5">GPIO2</text>
<text x="253.9" y="127.2">GPIO0</text>
<text x="241.2" y="136.3">GPIO11</text>
<text x="241.2" y="134">GPIO10</text>
<text x="253.9" y="136.3">GPIO7</text>
<text x="253.9" y="134">GPIO8</text>
<text x="241.2" y="138.6">5V</text>
<text x="253.9" y="138.6">GPIO6</text>
<text x="74.2" y="165" transform="rotate(-90 74.2 165)">3</text>
<text x="77.1" y="167.3">2</text>
<text x="74.2" y="171.3" transform="rotate(-90 74.2 171.3)">1</text>
</g>
<g font-size="1.6" fill="#c90d0c">
<text x="62.6" y="46.1" transform="rotate(-90 62.6 46.1)">+</text>
<text x="90" y="46.1" transform="rotate(-90 90 46.1)">+</text>
<text x="62.6" y="89.6" transform="rotate(-90 62.6 89.6)">+</text>
<text x="192.8" y="87.3" transform="rotate(-90 192.8 87.3)">+</text>
<text x="178.4" y="151">+</text>
<text x="122" y="165" transform="rotate(-90 122 165)">+</text>
<text x="135.7" y="165" transform="rotate(-90 135.7 165)">+</text>
</g>
</svg>
